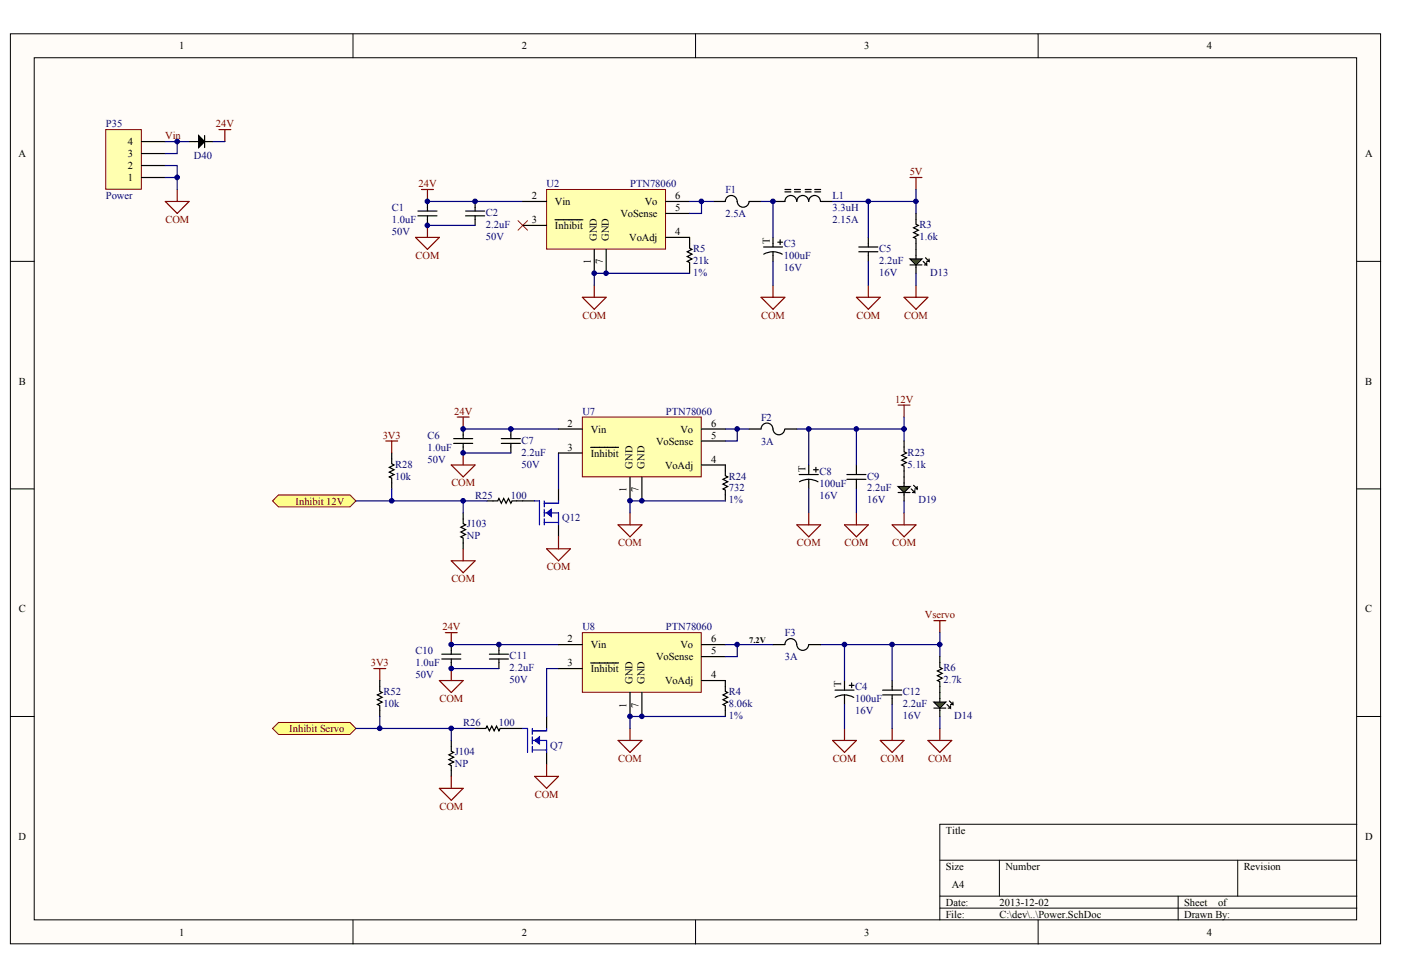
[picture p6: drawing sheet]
<svg xmlns="http://www.w3.org/2000/svg" width="289mm" height="202mm" viewBox="0 0 289 202" stroke-linecap="round" stroke-linejoin="round" font-family="sans-serif">
<g fill="#fffcf8" stroke="#000" stroke-width=".21">
<path d="M2.1 7h282.6v187.7h-282.6z"/>
<path d="M7.1 11.9h272.7v177.8h-272.7z"/>
</g>
<g fill="none" stroke="#000" stroke-width=".21">
<path d="M72.8 7v4.9M143.4 7v4.9M214.1 7v4.9M2.1 53.9h5M279.8 53.9h4.9M2.1 100.8h5M279.8 100.8h4.9M2.1 147.8h5M279.8 147.8h4.9M193.8 177.4h86M206.1 177.4v7.4M255.3 177.4v7.4"/>
<path d="M279.8 170h-86v19.8M72.8 189.8v4.9M143.4 189.8v4.9M193.8 184.8h86M193.8 187.3h86M214.1 189.8v4.9M243 184.8v5"/>
</g>
<g fill="none" stroke="#000" stroke-width=".25">
<path d="M142.2 49v2.2l.5 .2-1 .5 1 .5-1 .5 1 .5-1 .5 .5 .3v2.2M157.4 50.9h4M159.4 51.9l-.8 .1-1.1 .4M159.4 51.9l.8 .1 1.1 .4M159.4 49v1.9M159.4 51.9v2M160.4 50h1M160.9 49.5v.9M177.1 50.9h3.9M177.1 51.9h3.9M179.1 49v1.9M179.1 51.9v2"/>
<path d="M149.6 95.9v2.2l.5 .3-1 .5 1 .5-1 .5 1 .5-1 .4 .5 .3v2.2M164.8 97.9h4M166.8 98.9l-.8 .1-1.1 .4M166.8 98.9l.8 .1 1.1 .4M166.8 95.9v2M166.8 98.9v1.9M167.8 96.9h1M168.3 96.4v1M174.6 97.9h4M174.6 98.9h4M176.6 95.9v2M176.6 98.9v1.9"/>
<path d="M107.8 103.3h2.5M115.2 100.8v2.5M115.2 108.3v2.4M105.4 150.3h2.4M112.7 147.8v2.5M112.7 155.2v2.5M149.6 140.4v2.2l.5 .2-1 .5 1 .5-1 .5 1 .5-1 .5 .5 .3v2.2M172.2 142.4h3.9M174.2 143.3l-.8 .1-1.2 .4M174.2 143.3l1.1 .2 .8 .4M174.2 140.4v2M174.2 143.3v2"/>
<path d="M175.1 141.4h1M175.6 140.9v1M182 142.4h4M182 143.3h4M184 140.4v2M184 143.3v2"/>
</g>
<g fill="none" stroke="#00f" stroke-width=".25">
<path d="M110.3 103.3h.9v5M112.2 107.8h3v.5M112.2 103.3v1.3M112.2 105v1.5M112.2 107v1.3M112.2 105.8h3v2M115.2 103.3v.5h-3M107.8 150.3h1v4.9M109.8 154.7h2.9v.5M109.8 150.3v1.2M109.8 152v1.5M109.8 154v1.2"/>
<path d="M109.8 152.7h2.9v2M112.7 150.3v.5h-2.9"/>
</g>
<g fill="#00f" stroke="#00f" stroke-width=".25">
<path d="M110.3 152.7l.9-.7v1.5z"/>
<path d="M112.7 105.8l1-.8v1.5z"/>
</g>
<g fill="none" stroke="#800000" stroke-width=".25">
<path d="M187.7 36.6h2.4M188.9 36.6v2.5M122.6 58.8v2.5M159.4 58.8v2.5M179.1 58.8v2.5M188.9 58.8v2.5M120.1 61.3h4.9l-2.4 2.5zM157 61.3h4.9l-2.5 2.5zM176.6 61.3h4.9l-2.4 2.5zM186.4 61.3h5l-2.5 2.5zM185.2 83.6h2.5M186.4 83.6v2.4"/>
<path d="M112.7 113.2h4.9l-2.4 2.5zM115.2 110.7v2.5M127.5 108.3h4.9l-2.5 2.4zM129.9 105.8v2.5M164.3 108.3h4.9l-2.4 2.4zM166.8 105.8v2.5M174.2 108.3h4.9l-2.5 2.4zM176.6 105.8v2.5M184 108.3h4.9l-2.5 2.4zM186.4 105.8v2.5M192.6 128h2.4M193.8 128v2.5"/>
<path d="M112.7 157.7v2.4M127.5 152.7h4.9l-2.5 2.5zM129.9 150.3v2.4M171.7 152.7h4.9l-2.4 2.5zM174.2 150.3v2.4M181.5 152.7h4.9l-2.4 2.5zM184 150.3v2.4M191.4 152.7h4.9l-2.5 2.5zM193.8 150.3v2.4M110.3 160.1h4.9l-2.5 2.5z"/>
</g>
<g fill="none" stroke="#000080" stroke-width=".25">
<path d="M159.4 53.9v4.9M179.1 41.6v7.4M179.1 53.9v4.9M188.9 56.4v2.4M149.6 88.5h2.4v2.5h-2.4M166.8 88.5v7.4M176.6 88.5v7.4M186.4 88.5v2.5M166.8 100.8v5M176.6 100.8v5M186.4 103.3v2.5M115.2 137.9h-2.5v9.9"/>
<path d="M174.2 133v7.4M184 133v7.4M193.8 133v2.4M174.2 145.3v5M184 145.3v5M193.8 147.8v2.5"/>
</g>
<g fill="#fff" stroke="#fff" stroke-width=".21">
<path d="M172.2 142.4h3.9v.9h-3.9z"/>
<path d="M164.8 97.9h3.9v.9h-3.9z"/>
<path d="M157.4 50.9h3.9v1h-3.9z"/>
</g>
<g fill="#ffff80" stroke="#800000" stroke-width=".21">
<path d="M57.4 102.1h14.8l1.2 1.2-1.2 1.3h-14.8l-1.2-1.3z" fill-rule="evenodd"/>
<path d="M57.4 149h14.8l1.2 1.3-1.2 1.2h-14.8l-1.2-1.2z" fill-rule="evenodd"/>
</g>
<g fill="none" stroke="#000" stroke-width=".25">
<path d="M161.9 39.6h1.2M161.9 39.1h1.2M163.8 39.6h1.3M163.8 39.1h1.3M166 39.6h1.3M166 39.1h1.3M168 39.6h1.2M168 39.1h1.2M86.2 44.5h3.9M86.2 43.5h3.9M88.2 41.6v1.9M88.2 44.5v2"/>
<path d="M96 44.5h3.9M96 43.5h3.9M98 41.6v1.9M98 44.5v2M169.2 41.6a1.22 1.22 0 0 0-1.2-1.3 1.22 1.22 0 0 0-1.2 1.3 1.23 1.23 0 0 0-1.3-1.3 1.23 1.23 0 0 0-1.2 1.3 1.22 1.22 0 0 0-1.2-1.3 1.22 1.22 0 0 0-1.2 1.3h-2.5M169.2 41.6h2.5M93.6 91.5h3.9M93.6 90.5h3.9M95.5 88.5v2M95.5 91.5v1.9M103.4 91.5h3.9M103.4 90.5h3.9"/>
<path d="M105.4 88.5v2M105.4 91.5v1.9M100.4 103.3h2.2l.3-.5 .5 1 .5-1 .5 1 .5-1 .5 1 .2-.5h2.2M91.1 135.9h3.9M91.1 134.9h3.9M93.1 133v1.9M93.1 135.9v2M100.9 135.9h4M100.9 134.9h4M102.9 133v1.9M102.9 135.9v2M98 150.3h2.2l.2-.5 .5 1 .5-1 .5 1 .5-1 .5 1 .2-.5h2.3"/>
</g>
<path d="M106.8 45.5l2 2M108.8 45.5l-2 2" fill="none" stroke="#f00" stroke-width=".21"/>
<path d="M88.2 41.6h19.6M88.2 46.5h9.8M171.7 41.6h17.2M95.5 93.4h9.9M95.5 88.5h19.7M115.2 93.4v7.4M93.1 137.9h9.8M93.1 133h22.1" fill="none" stroke="#000080" stroke-width=".25"/>
<path d="M86.9 39.1h2.5M88.2 39.1v2.5M85.7 49h4.9l-2.4 2.4zM88.2 46.5v2.5M93.1 95.9h4.9l-2.5 2.5zM94.3 86h2.5M95.5 86v2.5M95.5 93.4v2.5M91.8 130.5h2.5M93.1 130.5v2.5M93.1 137.9v2.5M90.6 140.4h4.9l-2.4 2.4z" fill="none" stroke="#800000" stroke-width=".25"/>
<path d="M112.7 39.1h24.5v12.3h-24.5z" fill="#ffffb0" stroke="#800000" stroke-width=".21"/>
<path d="M107.8 41.6h4.9M107.8 46.5h4.9M114.4 45.3h5.8M122.6 51.4v5M125 51.4v5M137.3 41.6h4.9M137.3 49h4.9M137.3 44h4.9" fill="none" stroke="#000" stroke-width=".25"/>
<path d="M120.1 130.5h24.5v12.3h-24.5z" fill="#ffffb0" stroke="#800000" stroke-width=".21"/>
<path d="M115.2 133h4.9M115.2 137.9h4.9M121.8 136.7h5.8M144.7 133h4.9M144.7 135.4h4.9M129.9 142.8v5M132.4 142.8v5M144.7 140.4h4.9" fill="none" stroke="#000" stroke-width=".25"/>
<path d="M120.1 86h24.5v12.4h-24.5z" fill="#ffffb0" stroke="#800000" stroke-width=".21"/>
<path d="M80.8 93.4v2.3l.5 .2-1 .5 1 .5-1 .5 1 .5-1 .5 .5 .2v2.2M115.2 88.5h4.9M115.2 93.4h4.9M121.8 92.3h5.8M129.9 98.4v4.9M132.4 98.4v4.9M144.7 88.5h4.9M144.7 95.9h4.9M144.7 91h4.9M95.5 105.8v2.2l.5 .3-1 .5 1 .4-1 .5 1 .5-1 .5 .5 .3v2.2M78.3 140.4v2.2l.5 .2-1 .5 1 .5-1 .5 1 .5-1 .5 .5 .3v2.2M93.1 152.7v2.3l.5 .2-1 .5 1 .5-1 .5 1 .5-1 .5 .5 .2v2.2" fill="none" stroke="#000" stroke-width=".25"/>
<path d="M188.9 39.1v4.9M142.2 56.4h-19.6v2.4M73.4 103.3h27M80.8 100.8v2.5M95.5 103.3v2.5M149.6 103.3h-19.7v2.5M73.4 150.3h24.6M78.3 147.8v2.5M93.1 150.3v2.4M149.6 147.8h-19.7v2.5" fill="none" stroke="#000080" stroke-width=".25"/>
<path d="M79.5 91h2.5M80.8 91v2.4M93.1 115.7h4.9l-2.5 2.4zM95.5 113.2v2.5M77.1 137.9h2.4M78.3 137.9v2.5M90.6 162.6h4.9l-2.4 2.5zM93.1 160.1v2.5" fill="none" stroke="#800000" stroke-width=".25"/>
<path d="M21.8 26.7h7.3v12.3h-7.3z" fill="#ffffb0" stroke="#800000" stroke-width=".21"/>
<path d="M29.2 36.6h4.9M29.2 34.1h4.9M29.2 31.7h4.9M29.2 29.2h4.9" fill="none" stroke="#000" stroke-width=".25"/>
<path d="M36.5 39.1v2.5M34.1 41.6h4.9l-2.5 2.4z" fill="none" stroke="#800000" stroke-width=".25"/>
<path d="M34.1 34.1h2.4v2.5M34.1 36.6h2.4M36.5 36.6v2.5" fill="none" stroke="#000080" stroke-width=".25"/>
<path d="M185.2 100.4h2.5l-1.3 1.2z" fill="#00d814" stroke="#000" stroke-width=".25"/>
<path d="M186.4 98.4v2M185.2 101.6h2.5M186.4 101.6v1.7M187.9 100.8l.8 .8v-.5M188.2 101.6h.5M188.4 100.1l.7 .7v-.4M188.7 100.8h.4" fill="none" stroke="#000" stroke-width=".25"/>
<path d="M192.6 144.8h2.4l-1.2 1.3z" fill="#00d814" stroke="#000" stroke-width=".25"/>
<path d="M192.6 146.1h2.4M193.8 142.8v2M193.8 146.1v1.7M195.3 145.3l.7 .8v-.5M195.5 146.1h.5M195.8 144.6l.7 .7v-.5M196 145.3h.5" fill="none" stroke="#000" stroke-width=".25"/>
<path d="M187.7 53.4h2.4l-1.2 1.2z" fill="#00d814" stroke="#000" stroke-width=".25"/>
<g fill="none" stroke="#000" stroke-width=".25">
<path d="M39 29.2h2M42.2 28v2.4M42.2 29.2h1.7M147.1 41.6h2.5M149.6 41.5a1.23 1.23 0 0 1 1.2-1.2 1.23 1.23 0 0 1 1.2 1.3 1.22 1.22 0 0 0 1.2 1.1 1.22 1.22 0 0 0 1.3-1.1M154.5 41.6h2.5M187.7 54.6h2.4M188.9 44v2.3l.5 .2-1 .5 1 .5-1 .5 1 .5-1 .5 .5 .2v4.2M188.9 54.6v1.8M190.4 53.9l.7 .7v-.4M190.6 54.6h.5M190.9 53.2l.7 .7v-.5"/>
<path d="M191.1 53.9h.5M154.5 88.5l2.5-.1a1.23 1.23 0 0 1 1.2-1.1 1.23 1.23 0 0 1 1.2 1.2 1.2 1.2 0 0 0 1.2 1.2 1.2 1.2 0 0 0 1.2-1.2M161.9 88.5h2.4M186.4 91v2.2l.5 .2-.9 .5 .9 .5-.9 .5 .9 .5-.9 .5 .4 .3v2.2M159.4 133h2.5M161.9 132.9a1.23 1.23 0 0 1 1.2-1.2 1.23 1.23 0 0 1 1.2 1.3 1.22 1.22 0 0 0 1.2 1.2 1.22 1.22 0 0 0 1.3-1.2M166.8 133h2.4M193.8 135.4v2.3l.5 .2-1 .5 1 .5-1 .5 1 .5-1 .5 .5 .2v2.2"/>
</g>
<path d="M34.1 29.2h4.9M36.5 29.2v2.5h-2.4M43.9 29.2h2.5M142.2 41.6h4.9M144.7 41.6v2.4h-2.5M157 41.6h2.4v7.4M152 88.5h2.5M186.4 86v2.5h-22.1M149.6 133h9.8M152 133v2.4h-2.4M193.8 130.5v2.5h-24.6" fill="none" stroke="#000080" stroke-width=".25"/>
<path d="M41 28l1.2 1.2-1.2 1.2z" fill="#000" stroke="#000" stroke-width=".25"/>
<path d="M45.1 26.7h2.5M46.4 26.7v2.5" fill="none" stroke="#800000" stroke-width=".25"/>
<g fill="#000080" stroke="#000080" stroke-width=".21">
<circle cx="36.5" cy="36.6" r=".47"/>
<circle cx="36.5" cy="29.2" r=".47"/>
<circle cx="78.3" cy="150.2" r=".47"/>
<circle cx="80.8" cy="103.3" r=".47"/>
<circle cx="88.1" cy="46.5" r=".47"/>
<circle cx="88.1" cy="41.5" r=".47"/>
<circle cx="93.1" cy="150.2" r=".47"/>
<circle cx="93.1" cy="137.9" r=".47"/>
<circle cx="93.1" cy="132.9" r=".47"/>
<circle cx="95.5" cy="103.3" r=".47"/>
<circle cx="95.5" cy="93.4" r=".47"/>
<circle cx="95.5" cy="88.5" r=".47"/>
<circle cx="98" cy="41.5" r=".47"/>
<circle cx="102.9" cy="132.9" r=".47"/>
<circle cx="105.3" cy="88.5" r=".48"/>
<circle cx="122.5" cy="56.4" r=".47"/>
<circle cx="125" cy="56.4" r=".47"/>
<circle cx="129.9" cy="147.8" r=".47"/>
<circle cx="129.9" cy="103.3" r=".47"/>
<circle cx="132.4" cy="147.8" r=".47"/>
<circle cx="132.4" cy="103.3" r=".47"/>
<circle cx="144.6" cy="41.5" r=".47"/>
<circle cx="152" cy="132.9" r=".47"/>
<circle cx="152" cy="88.5" r=".47"/>
<circle cx="159.4" cy="41.5" r=".47"/>
<circle cx="166.8" cy="88.5" r=".48"/>
<circle cx="174.2" cy="132.9" r=".47"/>
<circle cx="176.6" cy="88.5" r=".47"/>
<circle cx="179.1" cy="41.5" r=".47"/>
<circle cx="184" cy="132.9" r=".47"/>
<circle cx="186.4" cy="88.5" r=".48"/>
<circle cx="188.9" cy="41.5" r=".47"/>
<circle cx="193.8" cy="132.9" r=".47"/>
</g>
<g font-size="2.2">
<text x="36.9" y="10.2">1</text>
<text x="107.6" y="10.2">2</text>
<text x="178.2" y="10.2">3</text>
<text x="248.9" y="10.2">4</text>
<text x="26.4" y="30">4</text>
<text x="3.8" y="32.4">A</text>
<text x="26.4" y="34.9">2</text>
<text x="26.4" y="32.5">3</text>
<text x="281.5" y="32.4">A</text>
<text x="26.4" y="37.4">1</text>
<text x="109.7" y="41.1">2</text>
<text x="139.3" y="41.1">6</text>
<text x="109.7" y="46">3</text>
<text x="114.4" y="42.3">Vin</text>
<text x="114.4" y="47.3">Inhibit</text>
<text x="127.9" y="44.8">VoSense</text>
<text x="133" y="42.3">Vo</text>
<text x="139.3" y="43.6">5</text>
<text x="129.8" y="49.7">VoAdj</text>
<text x="139.3" y="48.5">4</text>
<text x="3.9" y="79.3">B</text>
<text x="281.6" y="79.3">B</text>
<text x="117" y="88">2</text>
<text x="121.8" y="89.3">Vin</text>
<text x="140.3" y="89.3">Vo</text>
<text x="146.6" y="88">6</text>
<text x="117" y="93">3</text>
<text x="121.8" y="94.2">Inhibit</text>
<text x="135.3" y="91.7">VoSense</text>
<text x="146.6" y="95.4">4</text>
<text x="146.6" y="90.5">5</text>
<text x="137.2" y="96.7">VoAdj</text>
<text x="3.9" y="126.3">C</text>
<text x="281.6" y="126.3">C</text>
<text x="117" y="132.5">2</text>
<text x="117" y="137.4">3</text>
<text x="121.8" y="133.7">Vin</text>
<text x="135.3" y="136.2">VoSense</text>
<text x="140.3" y="133.7">Vo</text>
<text x="146.6" y="135">5</text>
<text x="146.6" y="132.5">6</text>
<text x="121.8" y="138.7">Inhibit</text>
<text x="137.2" y="141.2">VoAdj</text>
<text x="146.6" y="139.9">4</text>
<text x="3.8" y="173.2">D</text>
<text x="195" y="172">Title</text>
<text x="281.5" y="173.2">D</text>
<text x="195" y="179.4">Size</text>
<text x="207.3" y="179.4">Number</text>
<text x="256.5" y="179.4">Revision</text>
<text x="196.3" y="183.1">A4</text>
<text x="195" y="186.8">Date:</text>
<text x="195" y="189.3">File:</text>
<text x="206.1" y="186.8">2013-12-02</text>
<text x="206.1" y="189.3">C:\dev\..\Power.SchDoc</text>
<text x="244.2" y="186.8">Sheet</text>
<text x="244.2" y="189.3">Drawn By:</text>
<text x="251.2" y="186.8">of</text>
<text x="36.9" y="193">1</text>
<text x="107.6" y="193">2</text>
<text x="178.2" y="193">3</text>
<text x="248.9" y="193">4</text>
</g>
<g font-size="2.2" fill="#000080">
<text x="21.8" y="26.3">P35</text>
<text x="40" y="32.7">D40</text>
<text x="21.8" y="41.1">Power</text>
<text x="112.7" y="38.6">U2</text>
<text x="129.9" y="38.6">PTN78060</text>
<text x="149.6" y="39.9">F1</text>
<text x="171.7" y="41.1">L1</text>
<text x="80.8" y="46">1.0uF</text>
<text x="80.8" y="43.6">C1</text>
<text x="100.2" y="47">2.2uF</text>
<text x="100.2" y="44.6">C2</text>
<text x="149.6" y="44.8">2.5A</text>
<text x="171.7" y="43.6">3.3uH</text>
<text x="171.7" y="46">2.15A</text>
<text x="189.6" y="47">R3</text>
<text x="80.8" y="48.5">50V</text>
<text x="100.2" y="49.5">50V</text>
<text x="142.9" y="52">R5</text>
<text x="161.6" y="53.4">100uF</text>
<text x="161.6" y="51">C3</text>
<text x="181.3" y="52">C5</text>
<text x="189.6" y="49.5">1.6k</text>
<text x="142.9" y="54.4">21k</text>
<text x="142.9" y="56.9">1%</text>
<text x="161.6" y="55.9">16V</text>
<text x="181.3" y="54.4">2.2uF</text>
<text x="181.3" y="56.9">16V</text>
<text x="191.9" y="56.9">D13</text>
<text x="120.1" y="85.6">U7</text>
<text x="137.3" y="85.6">PTN78060</text>
<text x="157" y="86.8">F2</text>
<text x="88.2" y="93">1.0uF</text>
<text x="88.2" y="95.4">50V</text>
<text x="88.2" y="90.5">C6</text>
<text x="107.6" y="94">2.2uF</text>
<text x="107.6" y="91.5">C7</text>
<text x="157" y="91.7">3A</text>
<text x="187.2" y="94">R23</text>
<text x="81.5" y="98.9">10k</text>
<text x="81.5" y="96.4">R28</text>
<text x="107.6" y="96.4">50V</text>
<text x="150.3" y="101.4">732</text>
<text x="150.3" y="98.9">R24</text>
<text x="169" y="100.4">100uF</text>
<text x="169" y="97.9">C8</text>
<text x="178.8" y="101.4">2.2uF</text>
<text x="178.8" y="98.9">C9</text>
<text x="187.2" y="96.4">5.1k</text>
<text x="98" y="102.9">R25</text>
<text x="105.4" y="102.9">100</text>
<text x="115.9" y="107.6">Q12</text>
<text x="150.3" y="103.8">1%</text>
<text x="169" y="102.9">16V</text>
<text x="178.8" y="103.8">16V</text>
<text x="189.4" y="103.8">D19</text>
<text x="96.3" y="108.8">J103</text>
<text x="96.3" y="111.3">NP</text>
<text x="120.1" y="130">U8</text>
<text x="137.3" y="130">PTN78060</text>
<text x="161.9" y="131.3">F3</text>
<text x="85.7" y="137.4">1.0uF</text>
<text x="85.7" y="135">C10</text>
<text x="105.1" y="136">C11</text>
<text x="161.9" y="136.2">3A</text>
<text x="79.1" y="143.4">R52</text>
<text x="85.7" y="139.9">50V</text>
<text x="105.1" y="138.4">2.2uF</text>
<text x="105.1" y="140.9">50V</text>
<text x="150.3" y="143.4">R4</text>
<text x="176.4" y="142.4">C4</text>
<text x="186.2" y="143.4">C12</text>
<text x="194.6" y="140.9">2.7k</text>
<text x="194.6" y="138.4">R6</text>
<text x="79.1" y="145.8">10k</text>
<text x="95.5" y="149.8">R26</text>
<text x="102.9" y="149.8">100</text>
<text x="150.3" y="145.8">8.06k</text>
<text x="150.3" y="148.3">1%</text>
<text x="176.4" y="144.9">100uF</text>
<text x="176.4" y="147.3">16V</text>
<text x="186.2" y="145.8">2.2uF</text>
<text x="186.2" y="148.3">16V</text>
<text x="196.8" y="148.3">D14</text>
<text x="93.8" y="155.7">J104</text>
<text x="113.5" y="154.5">Q7</text>
<text x="93.8" y="158.2">NP</text>
</g>
<g font-size="2.2" fill="#800000">
<text x="34.1" y="28.7">Vin</text>
<text x="44.5" y="26.3">24V</text>
<text x="86.3" y="38.6">24V</text>
<text x="187.6" y="36.2">5V</text>
<text x="34.1" y="46">COM</text>
<text x="85.7" y="53.4">COM</text>
<text x="120.1" y="65.7">COM</text>
<text x="157" y="65.7">COM</text>
<text x="176.6" y="65.7">COM</text>
<text x="186.5" y="65.7">COM</text>
<text x="184.6" y="83.1">12V</text>
<text x="93.7" y="85.6">24V</text>
<text x="78.9" y="90.5">3V3</text>
<text x="93.1" y="100.3">COM</text>
<text x="60.9" y="104.1">Inhibit 12V</text>
<text x="127.5" y="112.7">COM</text>
<text x="164.4" y="112.7">COM</text>
<text x="174.2" y="112.7">COM</text>
<text x="184" y="112.7">COM</text>
<text x="112.7" y="117.6">COM</text>
<text x="93.1" y="120.1">COM</text>
<text x="91.2" y="130">24V</text>
<text x="190.7" y="127.6">Vservo</text>
<text x="76.5" y="137.4">3V3</text>
<text x="90.6" y="144.8">COM</text>
<text x="59.6" y="151">Inhibit Servo</text>
<text x="127.5" y="157.1">COM</text>
<text x="171.7" y="157.1">COM</text>
<text x="181.6" y="157.1">COM</text>
<text x="191.4" y="157.1">COM</text>
<text x="90.6" y="167">COM</text>
<text x="110.3" y="164.5">COM</text>
</g>
<g font-size="2.1">
<text x="123.1" y="49.7" transform="rotate(-90 123.1 49.7)">GND</text>
<text x="125.5" y="49.7" transform="rotate(-90 125.5 49.7)">GND</text>
<text x="158.7" y="50.3" transform="rotate(-90 158.7 50.3)">T</text>
<text x="121.9" y="54.6" transform="rotate(-90 121.9 54.6)">1</text>
<text x="124.3" y="54.6" transform="rotate(-90 124.3 54.6)">7</text>
<text x="129.2" y="101.5" transform="rotate(-90 129.2 101.5)">1</text>
<text x="130.5" y="96.6" transform="rotate(-90 130.5 96.6)">GND</text>
<text x="131.7" y="101.5" transform="rotate(-90 131.7 101.5)">7</text>
<text x="132.9" y="96.6" transform="rotate(-90 132.9 96.6)">GND</text>
<text x="166.1" y="97.3" transform="rotate(-90 166.1 97.3)">T</text>
<text x="130.5" y="141.1" transform="rotate(-90 130.5 141.1)">GND</text>
<text x="132.9" y="141.1" transform="rotate(-90 132.9 141.1)">GND</text>
<text x="173.5" y="141.7" transform="rotate(-90 173.5 141.7)">T</text>
<text x="129.2" y="146" transform="rotate(-90 129.2 146)">1</text>
<text x="131.7" y="146" transform="rotate(-90 131.7 146)">7</text>
</g>
<text font-size="1.8" x="154.5" y="132.6">7.2V</text>
</svg>
